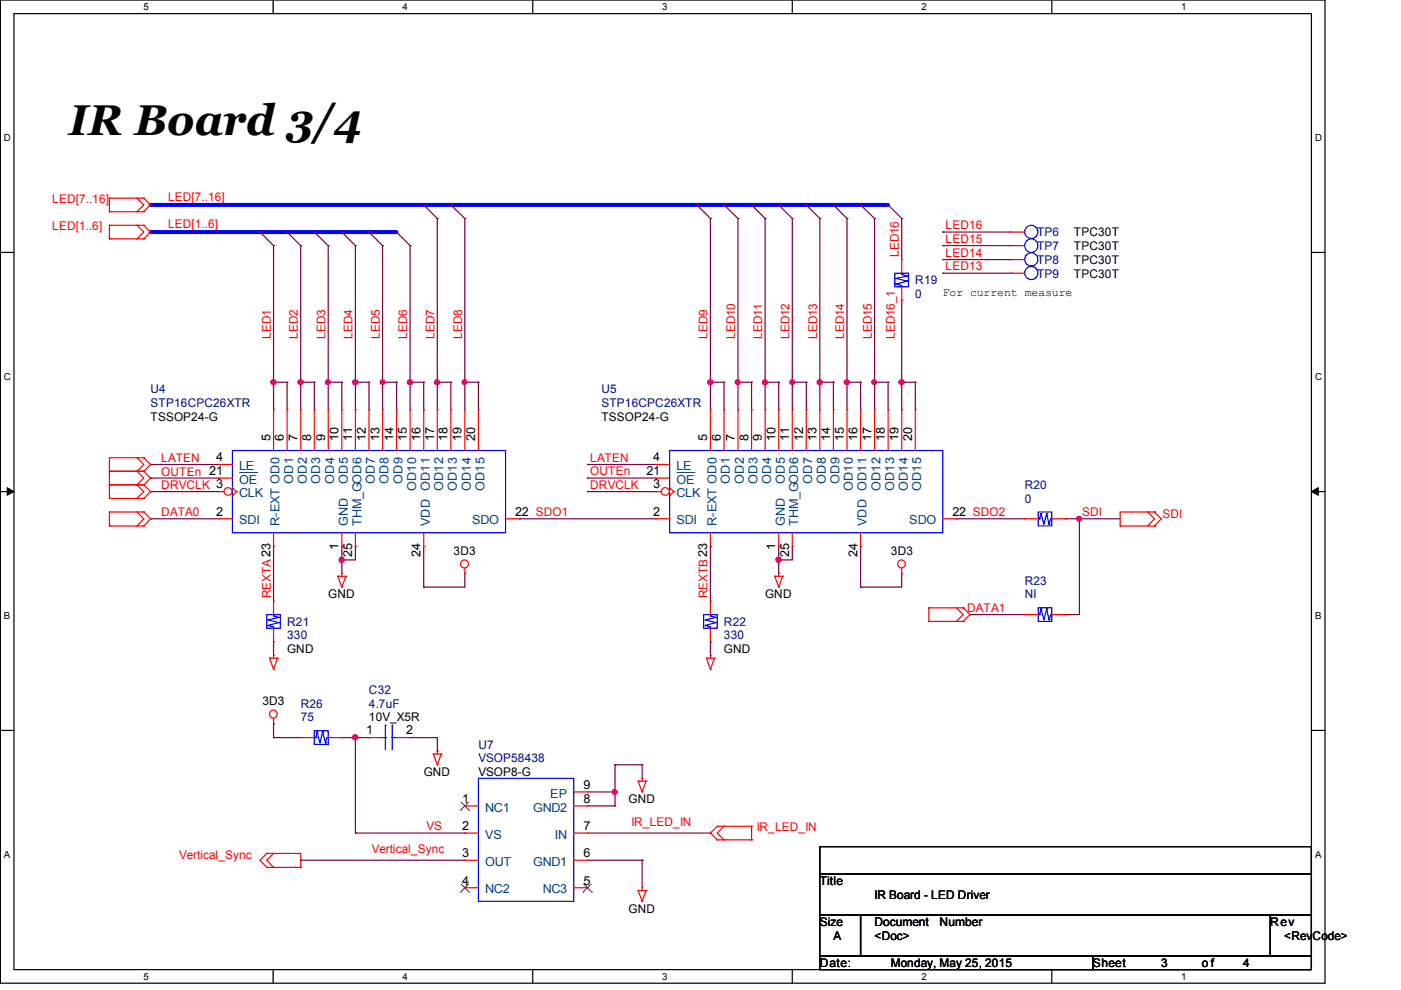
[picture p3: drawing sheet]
<svg xmlns="http://www.w3.org/2000/svg" width="297mm" height="210mm" viewBox="0 0 297 210" stroke-linecap="round" stroke-linejoin="round" font-family="sans-serif">
<path d="M.1 0h280.8v208.5h-280.8zM3 2.9h275v202.7h-275z" fill="none" stroke="#000" stroke-width=".25"/>
<g fill="#fff">
<path d="M30.4 .4h1v2.2h-1z"/>
<path d="M30.4 205.9h1v2.2h-1z"/>
</g>
<path d="M57.9 0v2.9M57.9 205.6v2.9" fill="none" stroke="#000" stroke-width=".25"/>
<g fill="#fff">
<path d="M85.3 .4h1.1v2.2h-1.1z"/>
<path d="M85.3 205.9h1.1v2.2h-1.1z"/>
</g>
<path d="M112.9 0v2.9M112.9 205.6v2.9" fill="none" stroke="#000" stroke-width=".25"/>
<g fill="#fff">
<path d="M140.4 .4h1v2.2h-1z"/>
<path d="M140.4 205.9h1v2.2h-1z"/>
</g>
<path d="M168 0v2.9M168 205.6v2.9" fill="none" stroke="#000" stroke-width=".25"/>
<g fill="#fff">
<path d="M195.4 .4h1v2.2h-1z"/>
<path d="M195.4 205.9h1v2.2h-1z"/>
</g>
<path d="M223 0v2.9M223 205.6v2.9" fill="none" stroke="#000" stroke-width=".25"/>
<g fill="#fff">
<path d="M250.4 .4h1.1v2.2h-1.1z"/>
<path d="M250.4 205.9h1.1v2.2h-1.1z"/>
<path d="M.8 28.2h1.4v2.2h-1.4z"/>
<path d="M278.8 28.2h1.4v2.2h-1.4z"/>
<path d="M.8 78.8h1.4v2.2h-1.4z"/>
<path d="M278.8 78.8h1.4v2.2h-1.4z"/>
</g>
<path d="M.1 53.5h2.9M278 53.5h2.9" fill="none" stroke="#000" stroke-width=".25"/>
<g fill="#fff">
<path d="M.8 129.6h1.3v2.2h-1.3z"/>
<path d="M278.8 129.6h1.3v2.2h-1.3z"/>
</g>
<path d="M.1 104.2h2.9M278 104.2h2.9" fill="none" stroke="#000" stroke-width=".25"/>
<path d="M1.5 103.4l1.5 .8-1.5 .8zM278 104.2l1.5-.8v1.6z" fill="#000" stroke="#000" stroke-width=".21"/>
<g fill="#fff">
<path d="M.8 180.2h1.2v2.2h-1.2z"/>
<path d="M278.8 180.2h1.2v2.2h-1.2z"/>
</g>
<path d="M.1 154.9h2.9M278 154.9h2.9" fill="none" stroke="#000" stroke-width=".25"/>
<path d="M60.9 49.2h5.7" fill="none" stroke="#00f" stroke-width=".85"/>
<circle cx="60.9" cy="49.2" r=".42" fill="#00f"/>
<path d="M66.6 49.2h5.9" fill="none" stroke="#00f" stroke-width=".85"/>
<circle cx="66.6" cy="49.2" r=".42" fill="#00f"/>
<path d="M72.5 49.2h5.7" fill="none" stroke="#00f" stroke-width=".85"/>
<circle cx="72.5" cy="49.2" r=".42" fill="#00f"/>
<path d="M78.2 49.2h5.9" fill="none" stroke="#00f" stroke-width=".85"/>
<circle cx="78.2" cy="49.2" r=".42" fill="#00f"/>
<g fill="none" stroke="#800040" stroke-width=".25">
<path d="M150.6 46.3h.1M150.6 46.3v40.6M156.5 46.3h.1M156.5 46.3v40.6M162.2 46.3h.1M162.2 46.3v40.6M168 46.3h.1M168 46.3v40.6M173.8 46.3h.1M173.8 46.3v40.6M179.6 46.3h.1M179.6 46.3v40.6"/>
<path d="M185.4 46.3h.1M185.4 46.3v40.6M31.9 98.5h.1M31.9 98.5h14.5M58 81h.1M58 81h2.9M58 81v5.9M60.9 81h.1M60.9 81v5.9M63.8 81h.1M63.8 81h2.8M63.8 81v5.9"/>
<path d="M66.6 81h.1M66.6 81v5.9M69.6 81h.1M69.6 81h2.9M69.6 81v5.9M72.5 81h.1M72.5 81v5.9M75.4 81h.1M75.4 81h2.8M75.4 81v5.9M78.2 81h.1M78.2 81v5.9"/>
<path d="M81.1 81h.1M81.1 81h3M81.1 81v5.9M84.1 81h.1M84.1 81v5.9M87 81h.1M87 81h2.8M87 81v5.9M89.8 81h.1M89.8 81v5.9M92.7 81h.1M92.7 81h2.9"/>
<path d="M92.7 81v5.9M95.6 81h.1M95.6 81v5.9M98.6 81h.1M98.6 81h2.8M98.6 81v5.9M101.4 81h.1M101.4 81v5.9M124.5 98.5h.1M124.5 98.5h14.5M150.6 81h.1M150.6 81h2.9"/>
<path d="M153.5 81h.1M153.5 81v5.9M156.5 81h.1M156.5 81h2.8M159.3 81h.1M159.3 81v5.9M162.2 81h.1M162.2 81h2.9M165.1 81h.1M165.1 81v5.9M168 81h.1M168 81h2.9"/>
<path d="M170.9 81h.1M170.9 81v5.9M173.8 81h.1M173.8 81h2.9M176.7 81h.1M176.7 81v5.9M179.6 81h.1M179.6 81h2.9M182.5 81h.1M182.5 81v5.9M185.4 81h.1M185.4 81h2.9"/>
<path d="M188.3 81h.1M188.3 81v5.9M191.2 81h.1M191.2 81h2.9M194.1 81h.1M194.1 81v5.9M31.9 101.4h.1M31.9 104.2h.1M31.9 110h.1M31.9 110h14.5M31.9 101.4h14.5M31.9 104.2h14.5"/>
<path d="M110.1 110h.1M110.1 110h28.9M124.5 101.4h.1M124.5 104.2h.1M124.5 101.4h14.5M124.5 104.2h14.5M202.8 110h.1M202.8 110h14.5"/>
</g>
<g fill="#f0f" stroke="#f0f" stroke-width=".25">
<circle cx="150.6" cy="81" r=".53"/>
<circle cx="156.4" cy="81" r=".51"/>
<circle cx="162.2" cy="81" r=".53"/>
<circle cx="168" cy="81" r=".51"/>
<circle cx="173.8" cy="81" r=".53"/>
<circle cx="179.6" cy="81" r=".53"/>
<circle cx="185.3" cy="81" r=".51"/>
</g>
<path d="M31.9 49.2h23.2" fill="none" stroke="#00f" stroke-width=".85"/>
<circle cx="31.9" cy="49.2" r=".42" fill="#00f"/>
<path d="M58 52.1h.1M58 52.1v28.9M191.2 81h.1M191.2 81v5.9" fill="none" stroke="#800040" stroke-width=".25"/>
<circle cx="58" cy="81" r=".53" fill="#f0f" stroke="#f0f" stroke-width=".25"/>
<path d="M55.1 49.2h5.8" fill="none" stroke="#00f" stroke-width=".85"/>
<circle cx="55.1" cy="49.2" r=".42" fill="#00f"/>
<g fill="none" stroke="#800040" stroke-width=".25">
<path d="M63.8 52.1h.1M63.8 52.1v28.9M69.6 52.1h.1M69.6 52.1v28.9M75.4 52.1h.1M75.4 52.1v28.9M81.1 52.1h.1M81.1 52.1v28.9M87 52.1h.1M87 52.1v28.9M92.7 46.3h.1M92.7 46.3v34.7"/>
<path d="M58 115.8h.1M58 115.8v11.6M150.6 115.8h.1M150.6 115.8v11.6M58 136.1h.1M58 136.1v2.9M150.6 136.1h.1M150.6 136.1v2.9"/>
</g>
<g fill="#f0f" stroke="#f0f" stroke-width=".25">
<circle cx="63.7" cy="81" r=".53"/>
<circle cx="69.5" cy="81" r=".51"/>
<circle cx="75.3" cy="81" r=".53"/>
<circle cx="81.1" cy="81" r=".51"/>
<circle cx="86.9" cy="81" r=".53"/>
<circle cx="92.7" cy="81" r=".53"/>
</g>
<path d="M31.9 43.4h57.9" fill="none" stroke="#00f" stroke-width=".85"/>
<circle cx="31.9" cy="43.4" r=".42" fill="#00f"/>
<path d="M89.8 43.4h5.8" fill="none" stroke="#00f" stroke-width=".85"/>
<circle cx="89.8" cy="43.4" r=".42" fill="#00f"/>
<path d="M95.6 43.4h52.1" fill="none" stroke="#00f" stroke-width=".85"/>
<circle cx="95.6" cy="43.4" r=".42" fill="#00f"/>
<path d="M147.7 43.4h5.8" fill="none" stroke="#00f" stroke-width=".85"/>
<circle cx="147.7" cy="43.4" r=".42" fill="#00f"/>
<path d="M153.5 43.4h5.8" fill="none" stroke="#00f" stroke-width=".85"/>
<circle cx="153.5" cy="43.4" r=".42" fill="#00f"/>
<g fill="none" stroke="#800040" stroke-width=".25">
<path d="M98.6 46.3h.1M98.6 46.3v34.7M191.2 46.3h.1M191.2 46.3v8.7M199.9 52.1h.1M199.9 55h.1M199.9 49.2h.1M199.9 57.9h.1M199.9 52.1h14.5M199.9 55h14.5M199.9 49.2h14.5M199.9 57.9h14.5"/>
<path d="M191.2 63.7h.1M191.2 63.7v17.3M72.5 115.8h.1M72.5 118.7h.1M72.5 115.8v5.8M75.4 115.8h.1M75.4 115.8v2.9h-2.9M89.8 115.8h.1M89.8 115.8v8.7M165.1 115.8h.1M165.1 118.7h.1M165.1 115.8v5.8"/>
<path d="M168 115.8h.1M168 115.8v2.9h-2.9M182.5 115.8h.1M182.5 115.8v8.7M225.9 110h.1M225.9 110h11.6M228.9 110h.1M228.9 110v20.3h-3M89.8 124.5h.1M98.6 121.6h.1M98.6 121.6v2.9h-8.8M182.5 124.5h.1"/>
<path d="M191.2 121.6h.1M191.2 121.6v2.9h-8.7M205.7 130.3h.1M205.7 130.3h11.6M225.9 130.3h.1"/>
</g>
<g fill="#f0f" stroke="#f0f" stroke-width=".25">
<circle cx="72.4" cy="118.7" r=".55"/>
<circle cx="165.1" cy="118.7" r=".55"/>
<circle cx="228.8" cy="110" r=".51"/>
<circle cx="98.5" cy="81" r=".51"/>
<circle cx="191.2" cy="81" r=".53"/>
</g>
<path d="M159.3 43.4h5.8" fill="none" stroke="#00f" stroke-width=".85"/>
<circle cx="159.3" cy="43.4" r=".42" fill="#00f"/>
<path d="M165.1 43.4h5.8" fill="none" stroke="#00f" stroke-width=".85"/>
<circle cx="165.1" cy="43.4" r=".42" fill="#00f"/>
<path d="M170.9 43.4h5.8" fill="none" stroke="#00f" stroke-width=".85"/>
<circle cx="170.9" cy="43.4" r=".42" fill="#00f"/>
<path d="M176.7 43.4h5.8" fill="none" stroke="#00f" stroke-width=".85"/>
<circle cx="176.7" cy="43.4" r=".42" fill="#00f"/>
<path d="M182.5 43.4h5.8" fill="none" stroke="#00f" stroke-width=".85"/>
<circle cx="182.5" cy="43.4" r=".42" fill="#00f"/>
<g fill="none" stroke="#800040" stroke-width=".25">
<path d="M55.1 49.2h.1M55.1 49.2l2.9 2.9M60.9 49.2h.1M60.9 49.2l2.9 2.9M66.6 49.2h.1M66.6 49.2l3 2.9M72.5 49.2h.1M72.5 49.2l2.9 2.9M78.2 49.2h.1M78.2 49.2l2.9 2.9M84.1 49.2h.1M84.1 49.2l2.9 2.9"/>
<path d="M89.8 43.4h.1M89.8 43.4l2.9 2.9M95.6 43.4h.1M95.6 43.4l3 2.9M147.7 43.4h.1M147.7 43.4l2.9 2.9M153.5 43.4h.1M153.5 43.4l3 2.9M159.3 43.4h.1M159.3 43.4l2.9 2.9M165.1 43.4h.1M165.1 43.4l2.9 2.9"/>
<path d="M170.9 43.4h.1M170.9 43.4l2.9 2.9M176.7 43.4h.1M176.7 43.4l2.9 2.9M182.5 43.4h.1M182.5 43.4l2.9 2.9M188.3 43.4h.1M188.3 43.4l2.9 2.9M58 153.4h.1M58 156.4h.1M58 156.4h5.8M58 153.4v3"/>
<path d="M72.5 156.4h.1M72.5 156.4h5.7M75.4 156.4v20.2M78.2 156.4h.1M87 156.4h.1M87 156.4h5.7v2.9M92.7 159.3h.1M75.4 176.6h.1M75.4 176.6h23.2M98.6 176.6h.1M124.5 176.6h26.1M124.5 170.9h5.9"/>
<path d="M124.5 167.9h5.9M130.4 170.9h.1M130.4 162.2h.1M130.4 167.9h.1M130.4 162.2v8.7M130.4 162.2h5.7M136.1 162.2h.1M136.1 162.2v2.8M150.6 176.6h.1M63.8 182.4h.1M63.8 182.4h34.8M124.5 182.4h11.6"/>
<path d="M136.1 182.4h.1M136.1 182.4v5.8"/>
</g>
<g fill="#f0f" stroke="#f0f" stroke-width=".25">
<circle cx="75.3" cy="156.3" r=".53"/>
<circle cx="130.4" cy="167.9" r=".53"/>
</g>
<g fill="none" stroke="#f00" stroke-width=".25">
<path d="M23.2 47.8h.1M23.2 50.6h.1M23.2 42h.1M23.2 44.9h.1M23.2 42v2.9M23.2 47.8v2.8M23.2 47.8h7.3M23.2 50.6h7.3M23.2 42h7.3M23.2 44.9h7.3M29 47.8h.1M29 50.6h.1"/>
<path d="M29 42h.1M29 44.9h.1M29 47.8l1.5 1.4-1.5 1.4M29 42l1.5 1.4-1.5 1.5M30.5 50.6h.1M30.5 47.8h.1M30.5 44.9h.1M30.5 42h.1M30.5 47.8l1.4 1.4-1.4 1.4M30.5 42l1.4 1.4-1.4 1.5M23.2 97h.1M23.2 99.9h.1"/>
<path d="M23.2 97h7.3M23.2 99.9h7.3M23.2 97v8.7M29 97h.1M29 99.9h.1M29 97l1.5 1.5-1.5 1.4M29 99.9l1.5 1.5-1.5 1.4M30.5 99.9h.1M30.5 97h.1M30.5 97l1.4 1.5-1.4 1.4M30.5 99.9l1.4 1.5-1.4 1.4M58 86.9h.1"/>
<path d="M58 86.9v8.6M60.9 86.9h.1M60.9 86.9v8.6M63.8 86.9h.1M63.8 86.9v8.6M66.6 86.9h.1M66.6 86.9v8.6M69.6 86.9h.1M69.6 86.9v8.6M72.5 86.9h.1M72.5 86.9v8.6M75.4 86.9h.1"/>
<path d="M75.4 86.9v8.6M78.2 86.9h.1M78.2 86.9v8.6M81.1 86.9h.1M81.1 86.9v8.6M84.1 86.9h.1M84.1 86.9v8.6M87 86.9h.1M87 86.9v8.6M89.8 86.9h.1M89.8 86.9v8.6M92.7 86.9h.1"/>
<path d="M92.7 86.9v8.6M95.6 86.9h.1M95.6 86.9v8.6M98.6 86.9h.1M98.6 86.9v8.6M101.4 86.9h.1M101.4 86.9v8.6M23.2 102.8h.1M23.2 105.7h.1M23.2 108.6h.1M23.2 111.5h.1M23.2 108.6v2.9"/>
<path d="M23.2 102.8h7.3M23.2 105.7h7.3M23.2 108.6h7.3M23.2 111.5h7.3M29 102.8h.1M29 105.7h.1M29 108.6h.1M29 111.5h.1M29 102.8l1.5 1.4-1.5 1.5M29 108.6l1.5 1.4-1.5 1.5M30.5 102.8h.1M30.5 105.7h.1"/>
<path d="M30.5 111.5h.1M30.5 108.6h.1M30.5 102.8l1.4 1.4-1.4 1.5M30.5 108.6l1.4 1.4-1.4 1.5M46.4 110h.1M46.4 110h2.9M49.3 105.1h.1M49.3 103.4l.8 .8M50.1 104.2h.1M50.1 104.2l-.8 .9M72.5 115.8h.1M72.5 113v2.8"/>
<path d="M89.8 115.8h.1M89.8 113v2.8M107.2 110h2.9M110.1 110h.1M237.5 111.5h.1M237.5 111.5h7.3M243.3 111.5h.1M243.3 108.6h.1M243.3 108.6l1.5 1.4-1.5 1.5M244.8 108.6h.1M244.8 111.5h.1M244.8 108.6h-7.3v2.9"/>
<path d="M244.8 108.6l1.4 1.4-1.4 1.5M57.1 139.5h.1M57.1 139.5h1.7M57.1 139.5l.9 2.4M58 139h.1M58 139v.5M58.8 139.5h.1M58.8 139.5l-.8 2.4M71.6 122.2h.1M71.6 122.2h1.7M71.6 122.2l.9 2.3M72.5 121.6h.1"/>
<path d="M72.5 124.5h.1M72.5 121.6v.6M73.3 122.2h.1M73.3 122.2l-.8 2.3M98.6 121.6h.1M98.6 120.5v1.1M149.8 139.5h.1M149.8 139.5h1.7M149.8 139.5l.8 2.4M150.6 139h.1M150.6 139v.5M151.5 139.5h.1"/>
<path d="M151.5 139.5l-.9 2.4M164.3 122.2h.1M164.3 122.2h1.6M164.3 122.2l.8 2.3M165.1 121.6h.1M165.1 124.5h.1M165.1 121.6v.6M165.9 122.2h.1M165.9 122.2l-.8 2.3M191.2 121.6h.1M191.2 120.5v1.1M196.9 128.9h.1"/>
<path d="M196.9 131.8h.1M196.9 128.9h7.3M196.9 131.8h7.3M196.9 128.9v2.9M202.8 128.9h.1M202.8 131.8h.1M202.8 128.9l1.4 1.4-1.4 1.5M204.2 131.8h.1M204.2 128.9h.1M204.2 128.9l1.5 1.4-1.5 1.5M58 141.9h.1M58 153.4h.1"/>
<path d="M58 152.3v1.1M91.9 159.9h.1M91.9 159.9h1.7M91.9 159.9l.8 2.3M92.7 159.3h.1M92.7 159.3v.6M93.6 159.9h.1M93.6 159.9l-.9 2.3M150.6 141.9h.1M92.7 162.2h.1M135.3 165.6h.1M135.3 165.6h1.7"/>
<path d="M135.3 165.6l.8 2.3M136.1 165h.1M136.1 167.9h.1M136.1 165v.6M137 165.6h.1M137 165.6l-.9 2.3M152.1 178.1h.1M152.1 175.2h.1M152.1 175.2l-1.5 1.4 1.5 1.5M152.1 175.2h7.2M152.1 178.1h7.2M153.5 175.2h.1"/>
<path d="M153.5 178.1h.1M153.5 175.2l-1.4 1.4 1.4 1.5M159.3 175.2h.1M159.3 178.1h.1M159.3 175.2v2.9M56.6 180.9h.1M56.6 183.9h.1M56.6 180.9l-1.5 1.5 1.5 1.5M56.6 180.9h7.2v3M56.6 183.9h7.2M58 183.9h.1M58 180.9h.1"/>
<path d="M58 180.9l-1.4 1.5 1.4 1.5M63.8 183.9h.1M135.3 188.8h.1M135.3 188.8h1.7M135.3 188.8l.8 2.3M136.1 188.2h.1M136.1 191.1h.1M136.1 188.2v.6M137 188.8h.1M137 188.8l-.9 2.3"/>
<circle cx="98.5" cy="119.6" r=".85"/>
<circle cx="191.1" cy="119.6" r=".82"/>
<circle cx="57.9" cy="151.4" r=".82"/>
</g>
<path d="M173.8 179.5h104.2v5.8h-104.2zM173.8 185.3h104.2v8.7h-104.2zM173.8 194h8.7v8.7h-8.7zM182.5 194h86.8v8.7h-86.8zM269.3 194h8.7v8.7h-8.7zM173.8 202.7h57.9v2.9h-57.9zM231.7 202.7h46.3v2.9h-46.3z" fill="none" stroke="#000" stroke-width=".25"/>
<path d="M49.3 95.5h57.9v17.5h-57.9z" fill="none" stroke="#00f" stroke-width=".25"/>
<circle cx="48.4" cy="104.2" r=".83" fill="#fff" stroke="#f00" stroke-width=".25"/>
<g fill="none" stroke="#f00" stroke-width=".25">
<path d="M191.2 55h.1M191.2 55v2.9M214.4 57.9h.1M214.4 49.2h.1M214.4 57.9h2.9M214.4 49.2h2.9M191.2 63.7h.1M191.2 60.8v2.9M46.4 98.5h.1M46.4 98.5h2.9M150.6 86.9h.1M150.6 86.9v8.6"/>
<path d="M153.5 86.9h.1M153.5 86.9v8.6M156.5 86.9h.1M156.5 86.9v8.6M159.3 86.9h.1M159.3 86.9v8.6M162.2 86.9h.1M162.2 86.9v8.6M165.1 86.9h.1M165.1 86.9v8.6M168 86.9h.1M168 86.9v8.6"/>
<path d="M170.9 86.9h.1M170.9 86.9v8.6M173.8 86.9h.1M173.8 86.9v8.6M176.7 86.9h.1M176.7 86.9v8.6M179.6 86.9h.1M179.6 86.9v8.6M182.5 86.9h.1M182.5 86.9v8.6M185.4 86.9h.1M185.4 86.9v8.6"/>
<path d="M188.3 86.9h.1M188.3 86.9v8.6M191.2 86.9h.1M191.2 86.9v8.6M194.1 86.9h.1M194.1 86.9v8.6M46.4 104.2h.1M46.4 101.4h.1M46.4 104.2h1.1M46.4 101.4h2.9M58 115.8h.1M58 113v2.8"/>
<path d="M75.4 115.8h.1M75.4 113v2.8M139 110h.1M139 110h3M142 105.1h.1M142 103.4l.8 .8M142.8 104.2h.1M142.8 104.2l-.8 .9M165.1 115.8h.1M165.1 113v2.8M182.5 115.8h.1M182.5 113v2.8"/>
<path d="M199.9 110h2.9M202.8 110h.1M150.6 127.4h.1M150.6 136.1h.1M150.6 127.4v2.9M150.6 133.2v2.9M217.3 130.3h.1M217.3 130.3h2.8M223 130.3h2.9M225.9 130.3h.1M78.2 156.4h.1M78.2 156.4h2.9"/>
<path d="M84.1 156.4h2.9M87 156.4h.1M98.6 170.9h.1M98.6 176.6h.1M98.6 170.9h2.8M98.6 176.6h2.8M121.7 170.9h2.8M121.7 176.6h2.8M121.7 167.9h2.8M124.5 176.6h.1M124.5 170.9h.1M124.5 167.9h.1"/>
<path d="M98.6 182.4h.1M98.6 188.2h.1M98.6 182.4h2.8M98.6 188.2h2.8M121.7 182.4h2.8M121.7 188.2h2.8M124.5 188.2h.1M124.5 182.4h.1"/>
</g>
<path d="M50.7 100.2h3.8M54.5 100.2h.1" fill="none" stroke="#004080" stroke-width=".21"/>
<g fill="none" stroke="#00f" stroke-width=".25">
<path d="M189.7 57.9h2.9v2.9h-2.9zM191.2 58.2h.1M191.2 57.9h.1M191.2 58.2l1.2 .3M191.2 57.9v.3M192.4 58.5h.1M192.4 59.6h.1M192.4 58.5l-2.4 .5 2.4 .6M192.4 59.6l-2.4 .6M190 60.2h.1M190 60.2l1.2 .4v.2M191.2 60.8h.1"/>
<path d="M142 95.5h57.9v17.5h-57.9zM149.2 130.3h2.9v2.9h-2.9zM149.5 132.6h.1M149.5 132.6l1.1 .3v.3M150.6 130.6h.1M150.6 130.3h.1M150.6 133.2h.1M150.6 130.6l1.2 .3M150.6 130.3v.3M151.8 130.9h.1M151.8 132h.1M151.8 130.9l-2.3 .5 2.3 .6"/>
<path d="M151.8 132l-2.3 .6M220.1 128.9h2.9v2.9h-2.9zM220.1 130.3h.1M220.1 130.3h.3M220.4 130.3h.1M220.7 129.1h.1M220.7 129.1l.6 2.3 .6-2.3M220.7 129.1l-.3 1.2M221.9 129.1h.1M221.9 129.1l.5 2.3M222.4 131.4h.1M223 130.3h.1"/>
<path d="M223 130.3h-.2l-.4 1.1M81.1 156.4h.6M81.7 156.4h.1M81.7 153.8h.1M81.7 153.8v5.1M83.1 153.8h.1M83.1 156.4h.1M83.1 156.4h1M83.1 153.8v5.1M101.4 165h20.3v26.1h-20.3z"/>
<circle cx="218.7" cy="57.9" r="1.4"/>
<circle cx="218.7" cy="49.2" r="1.4"/>
</g>
<path d="M97.6 171.8h.1M97.7 170l1.8 1.8M99.4 170l-1.8 1.8M99.5 171.8h.1M97.6 189.2h.1M97.7 187.4l1.8 1.8M99.4 187.4l-1.8 1.8M99.5 189.2h.1M123.6 189.2h.1M123.7 187.4l1.8 1.8M125.4 187.4l-1.8 1.8M125.5 189.2h.1" fill="none" stroke="#804000" stroke-width=".21"/>
<circle cx="141.1" cy="104.2" r=".83" fill="#fff" stroke="#f00" stroke-width=".25"/>
<g fill="none" stroke="#f00" stroke-width=".25">
<path d="M214.4 52.1h.1M214.4 55h.1M214.4 52.1h2.9M214.4 55h2.9M139 98.5h.1M139 98.5h3M139 104.2h.1M139 101.4h.1M139 104.2h1.2M139 101.4h3M150.6 115.8h.1M150.6 113v2.8"/>
<path d="M168 115.8h.1M168 113v2.8M217.3 110h.1M217.3 110h2.8M223 110h2.9M225.9 110h.1M58 127.4h.1M58 136.1h.1M58 127.4v2.9M58 133.2v2.9M63.8 156.4h.1M63.8 156.4h2.8"/>
<path d="M69.6 156.4h2.9M72.5 156.4h.1"/>
</g>
<path d="M143.4 100.2h3.8M147.2 100.2h.1" fill="none" stroke="#004080" stroke-width=".21"/>
<g fill="none" stroke="#00f" stroke-width=".25">
<path d="M220.1 108.6h2.9v2.9h-2.9zM220.1 110h.1M220.1 110h.3M220.4 110h.1M220.7 108.9h.1M220.7 108.9l.6 2.3 .6-2.3M220.7 108.9l-.3 1.1M221.9 108.9h.1M221.9 108.9l.5 2.3M222.4 111.2h.1M223 110h.1M223 110h-.2l-.4 1.2"/>
<path d="M56.6 130.3h2.8v2.9h-2.8zM56.8 132.6h.1M56.8 132.6l1.2 .3v.3M58 130.6h.1M58 130.3h.1M58 133.2h.1M58 130.6l1.1 .3M58 130.3v.3M59.1 130.9h.1M59.1 132h.1M59.1 130.9l-2.3 .5 2.3 .6M59.1 132l-2.3 .6"/>
<path d="M66.6 155h3v2.8h-3zM66.6 156.4h.1M66.6 156.4h.4M67 156.4h.1M67.2 155.2h.1M67.2 155.2l.6 2.3 .6-2.3M67.2 155.2l-.2 1.2M68.4 155.2h.1M68.4 155.2l.6 2.3M69 157.5h.1M69.6 156.4h.1M69.6 156.4h-.3l-.3 1.1"/>
<circle cx="218.6" cy="52.1" r="1.42"/>
<circle cx="218.7" cy="55" r="1.4"/>
</g>
<g fill="#f0f" stroke="#f0f" stroke-width=".25">
<circle cx="150.6" cy="81" r=".53"/>
<circle cx="156.4" cy="81" r=".51"/>
<circle cx="162.2" cy="81" r=".53"/>
<circle cx="168" cy="81" r=".51"/>
<circle cx="173.8" cy="81" r=".53"/>
<circle cx="179.6" cy="81" r=".53"/>
<circle cx="185.3" cy="81" r=".51"/>
<circle cx="58" cy="81" r=".53"/>
<circle cx="63.7" cy="81" r=".53"/>
<circle cx="69.5" cy="81" r=".51"/>
<circle cx="75.3" cy="81" r=".53"/>
<circle cx="81.1" cy="81" r=".51"/>
<circle cx="86.9" cy="81" r=".53"/>
<circle cx="92.7" cy="81" r=".53"/>
<circle cx="72.4" cy="118.7" r=".55"/>
<circle cx="165.1" cy="118.7" r=".55"/>
<circle cx="228.8" cy="110" r=".51"/>
<circle cx="98.5" cy="81" r=".51"/>
<circle cx="191.2" cy="81" r=".53"/>
<circle cx="75.3" cy="156.3" r=".53"/>
<circle cx="130.4" cy="167.9" r=".53"/>
</g>
<text font-size="9.1" x="14.6" y="28.6">IR Board 3/4</text>
<g font-size="2.6">
<text x="57.3" y="93.5" transform="rotate(-90 57.3 93.5)">5</text>
<text x="60.2" y="93.5" transform="rotate(-90 60.2 93.5)">6</text>
<text x="63.1" y="93.5" transform="rotate(-90 63.1 93.5)">7</text>
<text x="66" y="93.5" transform="rotate(-90 66 93.5)">8</text>
<text x="68.9" y="93.5" transform="rotate(-90 68.9 93.5)">9</text>
<text x="71.8" y="93.5" transform="rotate(-90 71.8 93.5)">10</text>
<text x="74.7" y="93.5" transform="rotate(-90 74.7 93.5)">11</text>
<text x="77.6" y="93.5" transform="rotate(-90 77.6 93.5)">12</text>
<text x="80.4" y="93.5" transform="rotate(-90 80.4 93.5)">13</text>
<text x="83.4" y="93.5" transform="rotate(-90 83.4 93.5)">14</text>
<text x="86.3" y="93.5" transform="rotate(-90 86.3 93.5)">15</text>
<text x="89.2" y="93.5" transform="rotate(-90 89.2 93.5)">16</text>
<text x="92" y="93.5" transform="rotate(-90 92 93.5)">17</text>
<text x="94.9" y="93.5" transform="rotate(-90 94.9 93.5)">18</text>
<text x="97.9" y="93.5" transform="rotate(-90 97.9 93.5)">19</text>
<text x="100.8" y="93.5" transform="rotate(-90 100.8 93.5)">20</text>
<text x="149.9" y="93.5" transform="rotate(-90 149.9 93.5)">5</text>
<text x="152.8" y="93.5" transform="rotate(-90 152.8 93.5)">6</text>
<text x="155.8" y="93.5" transform="rotate(-90 155.8 93.5)">7</text>
<text x="158.7" y="93.5" transform="rotate(-90 158.7 93.5)">8</text>
<text x="161.5" y="93.5" transform="rotate(-90 161.5 93.5)">9</text>
<text x="164.4" y="93.5" transform="rotate(-90 164.4 93.5)">10</text>
<text x="167.3" y="93.5" transform="rotate(-90 167.3 93.5)">11</text>
<text x="170.3" y="93.5" transform="rotate(-90 170.3 93.5)">12</text>
<text x="173.1" y="93.5" transform="rotate(-90 173.1 93.5)">13</text>
<text x="176" y="93.5" transform="rotate(-90 176 93.5)">14</text>
<text x="178.9" y="93.5" transform="rotate(-90 178.9 93.5)">15</text>
<text x="181.8" y="93.5" transform="rotate(-90 181.8 93.5)">16</text>
<text x="184.7" y="93.5" transform="rotate(-90 184.7 93.5)">17</text>
<text x="187.6" y="93.5" transform="rotate(-90 187.6 93.5)">18</text>
<text x="190.5" y="93.5" transform="rotate(-90 190.5 93.5)">19</text>
<text x="193.4" y="93.5" transform="rotate(-90 193.4 93.5)">20</text>
<text x="45.8" y="97.8">4</text>
<text x="137.1" y="100.7">21</text>
<text x="138.5" y="97.8">4</text>
<text x="138.5" y="103.6">3</text>
<text x="45.8" y="109.3">2</text>
<text x="109.2" y="109.3">22 SDO1</text>
<text x="138.5" y="109.3">2</text>
<text x="201.9" y="109.3">22 SDO2</text>
<text x="71.8" y="116.5" transform="rotate(-90 71.8 116.5)">1</text>
<text x="74.7" y="118" transform="rotate(-90 74.7 118)">25</text>
<text x="89.2" y="118" transform="rotate(-90 89.2 118)">24</text>
<text x="164.4" y="116.5" transform="rotate(-90 164.4 116.5)">1</text>
<text x="167.3" y="118" transform="rotate(-90 167.3 118)">25</text>
<text x="181.8" y="118" transform="rotate(-90 181.8 118)">24</text>
<text x="77.6" y="155.7">1</text>
<text x="86.1" y="155.7">2</text>
<text x="123.7" y="167.2">9</text>
<text x="98" y="170.2">1</text>
<text x="123.7" y="170.2">8</text>
<text x="98" y="176">2</text>
<text x="123.7" y="176">7</text>
<text x="98" y="181.7">3</text>
<text x="123.7" y="181.7">6</text>
<text x="98" y="187.6">4</text>
<text x="123.7" y="187.6">5</text>
</g>
<g font-size="2.6" fill="#004080">
<text x="50.7" y="99.7">LE</text>
<text x="143.4" y="99.7">LE</text>
<text x="50.7" y="105.4">CLK</text>
<text x="50.7" y="102.5">OE</text>
<text x="62.1" y="102.5" transform="rotate(-90 62.1 102.5)">OD1</text>
<text x="65" y="102.5" transform="rotate(-90 65 102.5)">OD2</text>
<text x="67.9" y="102.5" transform="rotate(-90 67.9 102.5)">OD3</text>
<text x="70.9" y="102.5" transform="rotate(-90 70.9 102.5)">OD4</text>
<text x="73.7" y="102.5" transform="rotate(-90 73.7 102.5)">OD5</text>
<text x="79.5" y="102.5" transform="rotate(-90 79.5 102.5)">OD7</text>
<text x="82.4" y="102.5" transform="rotate(-90 82.4 102.5)">OD8</text>
<text x="85.3" y="102.5" transform="rotate(-90 85.3 102.5)">OD9</text>
<text x="88.2" y="104.1" transform="rotate(-90 88.2 104.1)">OD10</text>
<text x="94" y="104.1" transform="rotate(-90 94 104.1)">OD12</text>
<text x="96.9" y="104.1" transform="rotate(-90 96.9 104.1)">OD13</text>
<text x="99.8" y="104.1" transform="rotate(-90 99.8 104.1)">OD14</text>
<text x="102.7" y="104.1" transform="rotate(-90 102.7 104.1)">OD15</text>
<text x="143.4" y="105.4">CLK</text>
<text x="143.4" y="102.5">OE</text>
<text x="154.8" y="102.5" transform="rotate(-90 154.8 102.5)">OD1</text>
<text x="157.7" y="102.5" transform="rotate(-90 157.7 102.5)">OD2</text>
<text x="160.6" y="102.5" transform="rotate(-90 160.6 102.5)">OD3</text>
<text x="163.5" y="102.5" transform="rotate(-90 163.5 102.5)">OD4</text>
<text x="166.4" y="102.5" transform="rotate(-90 166.4 102.5)">OD5</text>
<text x="172.2" y="102.5" transform="rotate(-90 172.2 102.5)">OD7</text>
<text x="175.1" y="102.5" transform="rotate(-90 175.1 102.5)">OD8</text>
<text x="178" y="102.5" transform="rotate(-90 178 102.5)">OD9</text>
<text x="180.8" y="104.1" transform="rotate(-90 180.8 104.1)">OD10</text>
<text x="186.7" y="104.1" transform="rotate(-90 186.7 104.1)">OD12</text>
<text x="189.6" y="104.1" transform="rotate(-90 189.6 104.1)">OD13</text>
<text x="192.4" y="104.1" transform="rotate(-90 192.4 104.1)">OD14</text>
<text x="195.3" y="104.1" transform="rotate(-90 195.3 104.1)">OD15</text>
<text x="50.7" y="111.2">SDI</text>
<text x="59.3" y="111.5" transform="rotate(-90 59.3 111.5)">R-EXT OD0</text>
<text x="73.7" y="111.5" transform="rotate(-90 73.7 111.5)">GND</text>
<text x="76.6" y="111.5" transform="rotate(-90 76.6 111.5)">THM_GOD6</text>
<text x="91.1" y="111.5" transform="rotate(-90 91.1 111.5)">VDD OD11</text>
<text x="100.1" y="111.2">SDO</text>
<text x="143.4" y="111.2">SDI</text>
<text x="151.9" y="111.5" transform="rotate(-90 151.9 111.5)">R-EXT OD0</text>
<text x="166.4" y="111.5" transform="rotate(-90 166.4 111.5)">GND</text>
<text x="169.2" y="111.5" transform="rotate(-90 169.2 111.5)">THM_GOD6</text>
<text x="183.7" y="111.5" transform="rotate(-90 183.7 111.5)">VDD OD11</text>
<text x="192.8" y="111.2">SDO</text>
<text x="102.9" y="172.1">NC1</text>
<text x="113" y="172.1">GND2</text>
<text x="116.7" y="169.1">EP</text>
<text x="102.9" y="177.8">VS</text>
<text x="117.6" y="177.8">IN</text>
<text x="102.9" y="183.6">OUT</text>
<text x="113" y="183.6">GND1</text>
<text x="102.9" y="189.4">NC2</text>
<text x="115.1" y="189.4">NC3</text>
</g>
<g font-size="2.5" fill="#f00">
<text x="11.1" y="42.9">LED[7..16]</text>
<text x="35.6" y="42.6">LED[7..16]</text>
<text x="11.1" y="48.7">LED[1..6]</text>
<text x="35.6" y="48.4">LED[1..6]</text>
<text x="200.5" y="51.5">LED15</text>
<text x="200.5" y="48.6">LED16</text>
<text x="190.6" y="54.5" transform="rotate(-90 190.6 54.5)">LED16</text>
<text x="200.5" y="54.5">LED14</text>
<text x="200.5" y="57.3">LED13</text>
<text x="57.4" y="71.8" transform="rotate(-90 57.4 71.8)">LED1</text>
<text x="63.2" y="71.8" transform="rotate(-90 63.2 71.8)">LED2</text>
<text x="69" y="71.8" transform="rotate(-90 69 71.8)">LED3</text>
<text x="74.8" y="71.8" transform="rotate(-90 74.8 71.8)">LED4</text>
<text x="80.5" y="71.8" transform="rotate(-90 80.5 71.8)">LED5</text>
<text x="86.4" y="71.8" transform="rotate(-90 86.4 71.8)">LED6</text>
<text x="92.1" y="71.8" transform="rotate(-90 92.1 71.8)">LED7</text>
<text x="98" y="71.8" transform="rotate(-90 98 71.8)">LED8</text>
<text x="150" y="71.8" transform="rotate(-90 150 71.8)">LED9</text>
<text x="155.9" y="71.8" transform="rotate(-90 155.9 71.8)">LED10</text>
<text x="161.6" y="71.8" transform="rotate(-90 161.6 71.8)">LED11</text>
<text x="167.4" y="71.8" transform="rotate(-90 167.4 71.8)">LED12</text>
<text x="173.2" y="71.8" transform="rotate(-90 173.2 71.8)">LED13</text>
<text x="179" y="71.8" transform="rotate(-90 179 71.8)">LED14</text>
<text x="184.8" y="71.8" transform="rotate(-90 184.8 71.8)">LED15</text>
<text x="189.7" y="71.8" transform="rotate(-90 189.7 71.8)">LED16_1</text>
<text x="34.2" y="97.9">LATEN</text>
<text x="34.2" y="100.9">OUTEn 21</text>
<text x="125.1" y="97.9">LATEN</text>
<text x="125.1" y="100.8">OUTEn</text>
<text x="34.2" y="103.7">DRVCLK 3</text>
<text x="125.1" y="103.6">DRVCLK</text>
<text x="34.2" y="109.5">DATA0</text>
<text x="229.4" y="109.4">SDI</text>
<text x="246.5" y="109.8">SDI</text>
<text x="57.4" y="126.8" transform="rotate(-90 57.4 126.8)">REXTA 23</text>
<text x="150" y="126.8" transform="rotate(-90 150 126.8)">REXTB 23</text>
<text x="205.1" y="129.8">DATA1</text>
<text x="90.4" y="176">VS</text>
<text x="133.9" y="175.2">IR_LED_IN</text>
<text x="160.4" y="176.1">IR_LED_IN</text>
<text x="38" y="182.2">Vertical_Sync</text>
<text x="78.8" y="180.9">Vertical_Sync</text>
</g>
<g font-size="2.5" fill="#000080">
<text x="219.9" y="50.1">TP6</text>
<text x="219.9" y="53">TP7</text>
<text x="219.9" y="58.9">TP9</text>
<text x="219.9" y="56">TP8</text>
<text x="194.1" y="60.3">R19</text>
<text x="194.1" y="63.2">0</text>
<text x="31.9" y="83.4">U4</text>
<text x="127.5" y="83.4">U5</text>
<text x="31.9" y="86.4">STP16CPC26XTR</text>
<text x="127.5" y="86.4">STP16CPC26XTR</text>
<text x="217.3" y="103.7">R20</text>
<text x="217.3" y="106.6">0</text>
<text x="217.3" y="124">R23</text>
<text x="217.3" y="126.8">NI</text>
<text x="60.9" y="132.7">R21</text>
<text x="60.9" y="135.6">330</text>
<text x="153.5" y="132.7">R22</text>
<text x="153.5" y="135.6">330</text>
<text x="78.2" y="147.2">C32</text>
<text x="63.8" y="150">R26</text>
<text x="63.8" y="152.9">75</text>
<text x="78.2" y="150">4.7uF</text>
<text x="101.4" y="158.8">U7</text>
<text x="101.4" y="161.6">VSOP58438</text>
</g>
<g font-size="2.5">
<text x="227.7" y="50.1">TPC30T</text>
<text x="227.7" y="53">TPC30T</text>
<text x="227.7" y="58.9">TPC30T</text>
<text x="227.7" y="56">TPC30T</text>
<text x="199.9" y="62.8">For current measure</text>
<text x="31.9" y="89.3">TSSOP24-G</text>
<text x="127.5" y="89.3">TSSOP24-G</text>
<text x="96.2" y="117.6">3D3</text>
<text x="188.9" y="117.6">3D3</text>
<text x="69.6" y="126.8">GND</text>
<text x="162.2" y="126.8">GND</text>
<text x="60.9" y="138.4">GND</text>
<text x="153.5" y="138.4">GND</text>
<text x="55.6" y="149.5">3D3</text>
<text x="78.2" y="152.9">10V_X5R</text>
<text x="89.8" y="164.5">GND</text>
<text x="101.4" y="164.5">VSOP8-G</text>
<text x="133.3" y="170.3">GND</text>
<text x="173.8" y="187.7">Title</text>
<text x="185.4" y="190.6">IR Board - LED Driver</text>
<text x="133.3" y="193.5">GND</text>
<text x="173.8" y="196.4">Size</text>
<text x="185.4" y="196.4">Document</text>
<text x="199.2" y="196.4">Number</text>
<text x="269.3" y="196.4">Rev</text>
<text x="176.7" y="199.2">A</text>
<text x="185.4" y="199.2">&lt;Doc&gt;</text>
<text x="272.3" y="199.2">&lt;RevCode&gt;</text>
<text x="173.8" y="205.1">Date:</text>
<text x="188.9" y="205.1">Monday, May 25, 2015</text>
<text x="231.7" y="205.1">Sheet</text>
<text x="246.2" y="205.1">3</text>
<text x="254.8" y="205.1">o f</text>
<text x="263.6" y="205.1">4</text>
</g>
<g font-size="2">
<text x="30.4" y="2.1">5</text>
<text x="85.3" y="2.1">4</text>
<text x="140.4" y="2.1">3</text>
<text x="195.4" y="2.1">2</text>
<text x="250.4" y="2.1">1</text>
<text x=".8" y="30">D</text>
<text x="278.8" y="30">D</text>
<text x=".8" y="80.6">C</text>
<text x="278.8" y="80.6">C</text>
<text x=".8" y="131.3">B</text>
<text x="278.8" y="131.3">B</text>
<text x=".8" y="182">A</text>
<text x="278.8" y="182">A</text>
<text x="30.4" y="207.7">5</text>
<text x="85.3" y="207.7">4</text>
<text x="140.4" y="207.7">3</text>
<text x="195.4" y="207.7">2</text>
<text x="250.4" y="207.7">1</text>
</g>
</svg>
